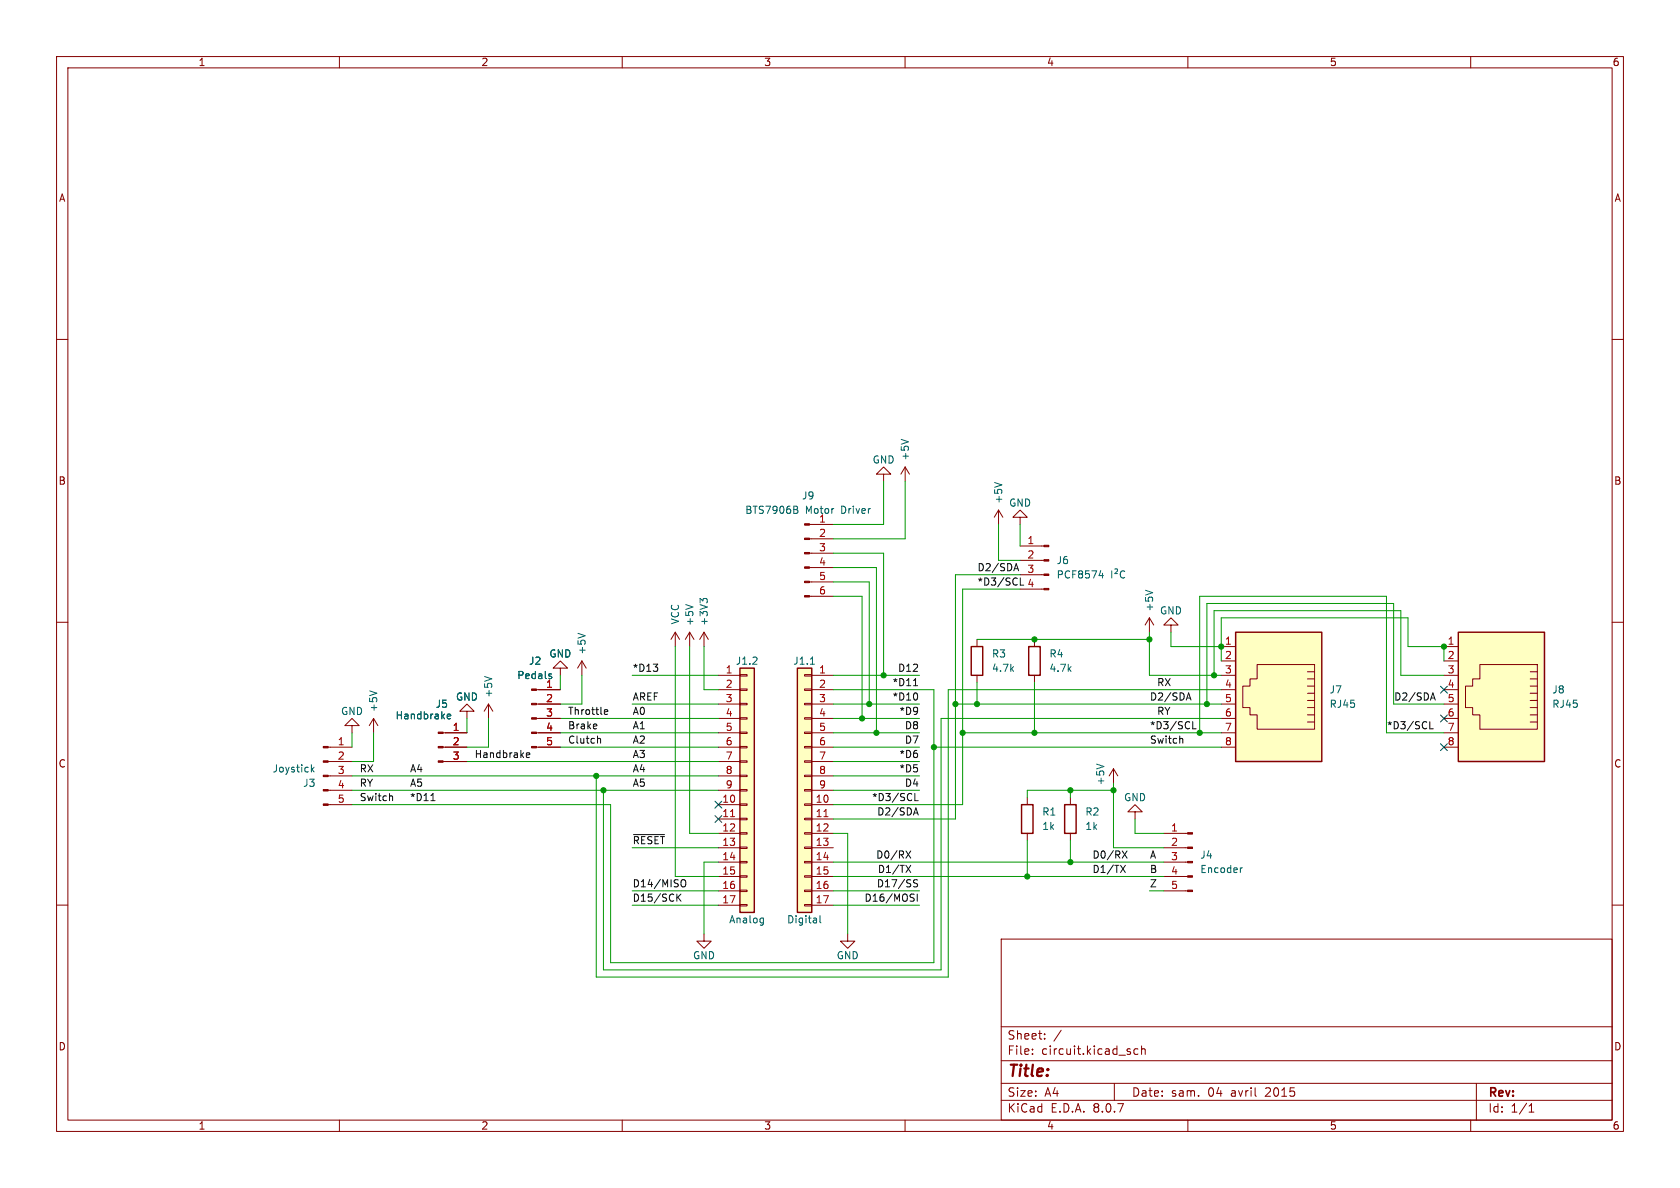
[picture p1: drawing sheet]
<svg xmlns="http://www.w3.org/2000/svg" width="297mm" height="210mm" viewBox="0 0 297 210" stroke-linecap="round" stroke-linejoin="round" font-family="sans-serif">
<g fill="none" stroke="#840000" stroke-width=".18">
<path d="M10 10h277v190h-277zM12 12h273v186h-273zM60 10v2M110 10v2M160 10v2M210 10v2M260 10v2M10 60h2M285 60h2M180.3 99.1h4.3M180.3 96.5h4.3M10 110h2"/>
<path d="M99.1 118.1h1.2l-1.2-1.3-1.3 1.3h1.3v1.3M102.9 116.8l.7 1.3M102.9 116.8v2.6M102.9 116.8l-.8 1.3M119.4 111.8l-.8 1.2M119.4 111.8v2.5M119.4 111.8l.7 1.2M172.7 113v1.3M172.7 119.4v1.3M180.3 104.1h4.3M180.3 101.6h4.3M182.9 113v1.3"/>
<path d="M182.9 119.4v1.3M203.2 109.2l-.8 1.3M203.2 109.2v2.6M203.2 109.2l.8 1.3M207 110.5h-1.3l1.3-1.3 1.3 1.3h-1.3v1.3M285 110h2M86.4 124.5l.7 1.2M86.4 124.5v2.5M86.4 124.5l-.8 1.2M94.8 132.1h4.3M94.8 129.5h4.3M94.8 127h4.3"/>
<path d="M94.8 124.5h4.3M94.8 121.9h4.3M10 160h2M177 166h108v32h-108zM285 160h2M60 198v2M110 198v2M160 198v2M177 194.5h108M177 191.5h108M177 187.5h108M177 181.5h108"/>
<path d="M182.5 186.3v.1M182.5 185.5v.1M184.7 183.6v.1M184.7 182.8v.1M187.6 182.1l-1.3 2M197 191.5v3M201.2 185.5l-.5-.1-.2 .3v.4l.1 .2h.6M201.8 185.5l.2-.1 .4 .1 .1 .9M201.8 184.9v1.5M210 198v2M260 198v2M261 191.5v6.5"/>
<path d="M270.3 196.6h.9M270.3 195.5l.4-.4v1.5"/>
</g>
<path d="M171.7 114.3h2v5.1h-2zM181.9 114.3h2v5.1h-2z" fill="none" stroke="#840000" stroke-width=".25"/>
<g fill="#840000" stroke="#840000" stroke-width=".18">
<path d="M184.6 104h.8v.3h-.8z"/>
<path d="M184.6 101.5h.8v.2h-.8z"/>
<path d="M184.6 98.9h.8v.3h-.8z"/>
<path d="M184.6 96.4h.8v.2h-.8z"/>
<path d="M94 132h.8v.2h-.8z"/>
<path d="M94 129.4h.8v.3h-.8z"/>
<path d="M94 126.9h.8v.2h-.8z"/>
<path d="M94 124.3h.8v.3h-.8z"/>
<path d="M94 121.8h.8v.2h-.8z"/>
</g>
<path d="M85.7 119.6l1.2 .4M97.2 119.5l.3 .1v.3M97.2 119.1l.3 .1M102.2 112l1.2 .4M194.3 101.8h.8M194.9 101.3v.9M196.5 100.9v1.3M197.1 100.6l.3-.1 .2 .2-.1 .3-.4 .4h.5M198.8 101a.6 .6 0 0 0-.8 .5 .6 .6 0 0 0 .6 .7l.2-.1M202.5 104.3l1.3 .5" fill="none" stroke="#006464" stroke-width=".18"/>
<path d="M218.4 111.8h15.3v22.8h-15.3z" fill="#ffffc2"/>
<g fill="none" stroke="#840000" stroke-width=".18">
<path d="M215.9 114.3h2.5M215.9 116.8h2.5M215.9 119.4h2.5M222.2 117.5h10.2v11.4h-10.2v-2.5h-1.2v-1.3h-1.3v-3.8h1.3v-1.3h1.2zM231.1 118.7h1.3M215.9 121.9h2.5M215.9 124.5h2.5M215.9 127h2.5M215.9 129.5h2.5M215.9 132.1h2.5M231.1 120h1.3M231.1 121.3h1.3"/>
<path d="M231.1 122.6h1.3M231.1 123.8h1.3M231.1 125.1h1.3M231.1 126.4h1.3M231.1 127.6h1.3"/>
</g>
<path d="M218.4 111.8h15.3v22.8h-15.3z" fill="none" stroke="#840000" stroke-width=".25"/>
<path d="M257.8 111.8h15.2v22.8h-15.2z" fill="#ffffc2"/>
<g fill="none" stroke="#840000" stroke-width=".18">
<path d="M121.9 111.8l-.7 1.2M121.9 111.8v2.5M121.9 111.8l.8 1.2M124.5 111.8l-.8 1.2M124.5 111.8v2.5M124.5 111.8l.7 1.2M255.3 114.3h2.5M255.3 116.8h2.5M255.3 119.4h2.5M261.6 117.5h10.2v11.4h-10.2v-2.5h-1.3v-1.3h-1.2v-3.8h1.2v-1.3h1.3zM270.5 118.7h1.3M255.3 121.9h2.5"/>
<path d="M255.3 124.5h2.5M255.3 127h2.5M255.3 129.5h2.5M255.3 132.1h2.5M270.5 120h1.3M270.5 121.3h1.3M270.5 122.6h1.3M270.5 123.8h1.3M270.5 125.1h1.3M270.5 126.4h1.3M270.5 127.6h1.3M124.5 165.1v1.3h1.2l-1.2 1.2-1.3-1.2h1.3"/>
<path d="M149.9 165.1v1.3h1.2l-1.2 1.2-1.3-1.2h1.3"/>
</g>
<path d="M257.8 111.8h15.2v22.8h-15.2z" fill="none" stroke="#840000" stroke-width=".25"/>
<path d="M121.2 106.9l1.3 .4M124.3 106.2l-.5-.4v.8M124.3 106l.2-.2h.3l.2 .2" fill="none" stroke="#006464" stroke-width=".18"/>
<path d="M141 118.1h2.5v43.2h-2.5z" fill="#ffffc2"/>
<g fill="none" stroke="#840000" stroke-width=".18">
<path d="M142.2 119.3h1.3v.2h-1.3zM143.5 119.4h3.8M142.2 139.6h1.3v.2h-1.3zM142.2 137h1.3v.3h-1.3zM142.2 134.5h1.3v.2h-1.3zM142.2 132h1.3v.2h-1.3zM142.2 129.4h1.3v.3h-1.3zM142.2 126.9h1.3v.2h-1.3zM142.2 124.3h1.3v.3h-1.3zM142.2 121.8h1.3v.2h-1.3zM143.5 121.9h3.8M143.5 124.5h3.8"/>
<path d="M143.5 127h3.8M143.5 129.5h3.8M143.5 132.1h3.8M143.5 134.6h3.8M143.5 137.2h3.8M143.5 139.7h3.8M142.2 159.9h1.3v.2h-1.3zM142.2 157.4h1.3v.2h-1.3zM142.2 154.8h1.3v.3h-1.3zM142.2 152.3h1.3v.2h-1.3zM142.2 149.7h1.3v.3h-1.3zM142.2 147.2h1.3v.2h-1.3z"/>
<path d="M142.2 144.7h1.3v.2h-1.3zM142.2 142.1h1.3v.3h-1.3zM143.5 142.2h3.8M143.5 144.8h3.8M143.5 147.3h3.8M143.5 149.9h3.8M143.5 152.4h3.8M143.5 154.9h3.8M143.5 157.5h3.8M143.5 160h3.8"/>
</g>
<path d="M141 118.1h2.5v43.2h-2.5z" fill="none" stroke="#840000" stroke-width=".25"/>
<path d="M145.7 144.4h.7" fill="none" stroke="#a90000" stroke-width=".18"/>
<path d="M143.3 117.4h.7M145 161.9v1.1l.1 .1" fill="none" stroke="#006464" stroke-width=".18"/>
<path d="M130.8 118.1h2.5v43.2h-2.5z" fill="#ffffc2"/>
<g fill="none" stroke="#840000" stroke-width=".18">
<path d="M143.1 97.8h4.2M143.1 95.3h4.2M143.1 92.7h4.2M156.2 83.8h1.3l-1.3-1.2-1.3 1.2h1.3v1.3M160 82.6l.8 1.2M160 82.6v2.5M160 82.6l-.7 1.2M176.5 90.2l.8 1.2M176.5 90.2v2.5M176.5 90.2l-.7 1.2M180.3 91.4h1.3l-1.3-1.2-1.2 1.2h1.2v1.3M127 119.4h3.8"/>
<path d="M130.8 119.3h1.3v.2h-1.3zM143.1 105.4h4.2M143.1 102.9h4.2M143.1 100.3h4.2M58 132.1h4.2M58 134.6h4.2M58 137.2h4.2M58 139.7h4.2M62.2 128.3h1.3l-1.3-1.3-1.2 1.3h1.2v1.2M66 127l.8 1.3M66 127v2.5M66 127l-.7 1.3"/>
<path d="M78.3 129.5h4.2M78.3 132.1h4.2M78.3 134.6h4.2M82.5 125.7h1.3l-1.3-1.2-1.2 1.2h1.2v1.3M95.2 121.9h3.9M95.2 124.5h3.9M95.2 127h3.9M95.2 129.5h3.9M95.2 132.1h3.9M127 121.9h3.8M127 124.5h3.8M127 127h3.8"/>
<path d="M127 129.5h3.8M127 132.1h3.8M127 134.6h3.8M127 137.2h3.8M127 139.7h3.8M130.8 139.6h1.3v.2h-1.3zM130.8 137h1.3v.3h-1.3zM130.8 134.5h1.3v.2h-1.3zM130.8 132h1.3v.2h-1.3zM130.8 129.4h1.3v.3h-1.3zM130.8 126.9h1.3v.2h-1.3zM130.8 124.3h1.3v.3h-1.3z"/>
<path d="M130.8 121.8h1.3v.2h-1.3zM196.8 135.9l-.7 1.3M196.8 135.9v2.5M196.8 135.9l.8 1.3M58 142.2h4.2M127 142.2h3.8M127 144.8h3.8M127 147.3h3.8M127 149.9h3.8M127 152.4h3.8M127 154.9h3.8M127 157.5h3.8"/>
<path d="M130.8 159.9h1.3v.2h-1.3zM130.8 157.4h1.3v.2h-1.3zM130.8 154.8h1.3v.3h-1.3zM130.8 152.3h1.3v.2h-1.3zM130.8 149.7h1.3v.3h-1.3zM130.8 147.2h1.3v.2h-1.3zM130.8 144.7h1.3v.2h-1.3zM130.8 142.1h1.3v.3h-1.3zM181.6 141v1.2M181.6 147.3v1.3M189.2 141v1.2M189.2 147.3v1.3"/>
<path d="M200.7 143.5h-1.3l1.3-1.3 1.2 1.3h-1.2v1.3M205.7 147.3h4.3M205.7 149.9h4.3M205.7 152.4h4.3M205.7 154.9h4.3M205.7 157.5h4.3M127 160h3.8"/>
</g>
<path d="M130.8 118.1h2.5v43.2h-2.5zM180.6 142.2h2v5.1h-2zM188.2 142.2h2v5.1h-2z" fill="none" stroke="#840000" stroke-width=".25"/>
<path d="M129.1 144.4h.8" fill="none" stroke="#a90000" stroke-width=".18"/>
<g fill="none" stroke="#006464" stroke-width=".18">
<path d="M159.3 77.7l1.3 .4M140.3 89.5l.6 .1 .1 .2-.2 .3M140.3 90.1h.5M140.8 90.1l.3 .2-.1 .3-.7 .1M175.8 85.3l1.3 .4M97.2 119.5l.3 .1v.3M97.2 119.1l.3 .1M55 135.2v1.3M55.2 136l.3 .5M55.5 135.6l-.5 .5M65.3 122.1l1.3 .4M79.1 126.6l.6-.1-.1-.2-.3-.1-.2 .2v.6h.5"/>
<path d="M193.9 135.1l1.2 .4M219.6 153.4l-.3 .2M134.6 162.3l.4 .1M135 162.3v1l-.3 .3M135 163.1h-.4"/>
</g>
<g fill="#840000" stroke="#840000" stroke-width=".18">
<path d="M210 157.4h.8v.2h-.8z"/>
<path d="M210 154.8h.8v.3h-.8z"/>
<path d="M210 152.3h.8v.2h-.8z"/>
<path d="M210 149.7h.8v.3h-.8z"/>
<path d="M210 147.2h.8v.2h-.8z"/>
<path d="M57.1 142.1h.9v.3h-.9z"/>
<path d="M57.1 139.6h.9v.2h-.9z"/>
<path d="M57.1 137h.9v.3h-.9z"/>
<path d="M57.1 134.5h.9v.2h-.9z"/>
<path d="M57.1 132h.9v.2h-.9z"/>
<path d="M77.5 134.5h.8v.2h-.8z"/>
<path d="M77.5 132h.8v.2h-.8z"/>
<path d="M77.5 129.4h.8v.3h-.8z"/>
<path d="M142.2 105.3h.9v.2h-.9z"/>
<path d="M142.2 102.7h.9v.3h-.9z"/>
<path d="M142.2 100.2h.9v.3h-.9z"/>
<path d="M142.2 97.7h.9v.2h-.9z"/>
<path d="M142.2 95.1h.9v.3h-.9z"/>
<path d="M142.2 92.6h.9v.2h-.9z"/>
</g>
<g fill="none" stroke="#0f0f0f" stroke-width=".18">
<path d="M179.7 99.6l.4 1.3M115.5 117.4h.8l-.4 .5M116.2 118v.6M179.4 100.5h.6M180.4 102.2v1.2h.6M93.1 133.5l.6-.1-.1-.3h-.4l-.1 .2v.6h.5M105.4 128.1l.1 .2-.6 .1M105.8 130.5l.4 .2v.7M106.8 126.1l.2 .2 .4-.1M106.8 125.6l.2-.1h.3l.1 .1v.2l-.6 .1M161.5 121.2h.7M162.2 122.7v.8"/>
<path d="M208.7 130.5l.4 .2v.7M209.8 123.4h.6M210.1 122.5l.5 1.3M210.9 127.6v1.2h.6M252.8 127.6v1.2h.6M253 123.4h.6M253.3 122.5l.4 1.3M69 140.7l.4 .2v.6M76.2 141.5h.7M112 147.5h5.5M119.8 158.6l.6 .7M120.4 158l-.7 .8"/>
<path d="M120.4 155.7l.3-.2a.43 .43 0 0 1 .5 .4v.5a.43 .43 0 0 1-.3 .4 .43 .43 0 0 1-.5-.2M160.2 150.4l.8 1.3M160.2 153l.8 1.2M161 150.4l-.8 1.3M161 153l-.8 1.2M161.4 158.7l.2 .3-.2 .3M161.4 158l.2 .1M161.5 155.9l.7 .5-.2 .4-.5-.1M161.6 143.7h.6M161.7 140.3v1.2h.6M161.9 142.8l.4 1.3M162.2 158v1.3"/>
<path d="M162.2 155.6l-.5-.1-.2 .2M198.1 153l.8 1.2M198.4 150.4l.8 1.3M198.9 153l-.8 1.2M199.2 150.4l-.8 1.3"/>
</g>
<g fill="none" stroke="#009600" stroke-width=".18">
<path d="M147.3 97.8h8.9v21.6M156.2 85.1v7.6h-8.9M160 85.1v10.2h-12.7M176.5 92.7v6.4h3.8M180.3 92.7v3.8M99.1 119.4v2.5M102.9 119.4v5.1h-3.8M111.8 119.4h15.2M119.4 114.3v40.6h7.6M121.9 114.3v33h5.1M124.5 114.3v7.6h2.5M147.3 119.4h15.3"/>
<path d="M147.3 105.4h5.1v21.6M147.3 100.3h7.6v29.2M147.3 102.9h6.4v21.6M172.7 113h30.5M180.3 101.6h-11.4v43.2h-21.6M180.3 104.1h-10.1v38.1h-22.9M203.2 111.8v7.6h12.7M207 111.8v2.5h8.9M214.6 119.4v-11.4h33v11.4h7.7M215.9 116.8v-7.6h33v5.1h6.4v2.5M62.2 137.2h64.8M62.2 139.7h64.8"/>
<path d="M62.2 129.5v2.6M66 129.5v5.1h-3.8M82.5 134.6h44.5M82.5 127v2.5M86.4 127v5.1h-3.9M99.1 129.5h27.9M99.1 127h27.9M99.1 132.1h27.9M111.8 124.5h15.2M147.3 124.5h15.3M147.3 129.5h15.3M147.3 121.9h17.8v48.3h-57.2v-28h-45.7"/>
<path d="M147.3 127h15.3M147.3 134.6h15.3M147.3 132.1h15.3M147.3 137.2h15.3M147.3 139.7h15.3M165.1 132.1h50.8M168.9 124.5h47M170.2 129.5h45.7M172.7 120.7v3.8M182.9 120.7v8.8M189.2 139.7v1.3M196.8 138.4v11.5h8.9"/>
<path d="M196.8 139.7h-15.2v1.3M212.1 129.5v-24.1h33v24.1h10.2M213.4 124.5v-17.8h33v17.8h8.9M215.9 121.9h-48.3v50.8h-62.2v-35.5M215.9 127h-49.5v44.5h-59.7v-31.8M111.8 149.9h15.2M111.8 157.5h15.2M127 152.4h-2.5v12.7M147.3 152.4h58.4M147.3 154.9h58.4M147.3 147.3h2.6v17.8M147.3 157.5h15.3"/>
<path d="M181.6 148.6v6.3M189.2 148.6v3.8M200.7 144.8v2.5h5M203.2 157.5h2.5M111.8 160h15.2M147.3 160h15.3"/>
</g>
<path d="M254.7 126.4l1.2 1.2M254.7 121.3l1.2 1.2M254.7 131.5l1.2 1.2M255.9 126.4l-1.2 1.2M255.9 121.3l-1.2 1.2M255.9 131.5l-1.2 1.2M126.4 141.6l1.2 1.2M126.4 144.2l1.2 1.2M127.6 141.6l-1.2 1.2M127.6 144.2l-1.2 1.2" fill="none" stroke="#000084" stroke-width=".18"/>
<g fill="#009600" stroke="#009600" stroke-width=".18">
<circle cx="182.9" cy="113" r=".46"/>
<circle cx="203.2" cy="113" r=".46"/>
<circle cx="182.9" cy="129.5" r=".46"/>
<circle cx="168.9" cy="124.5" r=".46"/>
<circle cx="172.7" cy="124.5" r=".46"/>
<circle cx="170.2" cy="129.5" r=".46"/>
<circle cx="181.6" cy="154.9" r=".46"/>
<circle cx="165.1" cy="132.1" r=".46"/>
<circle cx="214.6" cy="119.4" r=".46"/>
<circle cx="215.9" cy="114.3" r=".46"/>
<circle cx="255.3" cy="114.3" r=".46"/>
<circle cx="213.4" cy="124.5" r=".46"/>
<circle cx="212.1" cy="129.5" r=".46"/>
<circle cx="106.7" cy="139.7" r=".46"/>
<circle cx="156.2" cy="119.4" r=".46"/>
<circle cx="154.9" cy="129.5" r=".46"/>
<circle cx="152.4" cy="127" r=".46"/>
<circle cx="153.7" cy="124.5" r=".46"/>
<circle cx="189.2" cy="152.4" r=".46"/>
<circle cx="189.2" cy="139.7" r=".46"/>
<circle cx="196.8" cy="139.7" r=".46"/>
<circle cx="105.4" cy="137.2" r=".46"/>
</g>
<text font-size="2.8" fill="#840000" x="178" y="190.9">Title:</text>
<g font-size="2.1" fill="#840000">
<text x="178" y="184">Sheet:</text>
<text x="178" y="186.7">File:</text>
<text x="184.1" y="186.7">circuit.kicad_sch</text>
<text x="178" y="196.9">KiCad</text>
<text x="178" y="194.1">Size:</text>
<text x="184.7" y="194.1">A4</text>
<text x="185.7" y="196.9">E.D.A.</text>
<text x="193.3" y="196.9">8.0.7</text>
<text x="200" y="194.1">Date:</text>
<text x="207" y="194.1">sam.</text>
<text x="213.6" y="194.1">04</text>
<text x="217.8" y="194.1">avril</text>
<text x="224" y="194.1">2015</text>
<text x="263" y="194.3">Rev:</text>
<text x="263" y="196.9">Id:</text>
<text x="267.1" y="196.9">1/1</text>
</g>
<g font-size="1.8" fill="#840000">
<text x="35" y="11.9">1</text>
<text x="85" y="11.9">2</text>
<text x="135" y="11.9">3</text>
<text x="185" y="11.9">4</text>
<text x="235" y="11.9">5</text>
<text x="285" y="11.9">6</text>
<text x="10.3" y="35.9">A</text>
<text x="285.3" y="35.9">A</text>
<text x="10.3" y="85.9">B</text>
<text x="285.3" y="85.9">B</text>
<text x="10.3" y="135.9">C</text>
<text x="285.3" y="135.9">C</text>
<text x="10.3" y="185.9">D</text>
<text x="285.3" y="185.9">D</text>
<text x="35" y="199.9">1</text>
<text x="85" y="199.9">2</text>
<text x="135" y="199.9">3</text>
<text x="185" y="199.9">4</text>
<text x="235" y="199.9">5</text>
<text x="285" y="199.9">6</text>
</g>
<g font-size="1.8" fill="#006464">
<text x="154.2" y="82.1">GND</text>
<text x="160.9" y="81.5" transform="rotate(-90 160.9 81.5)">+5V</text>
<text x="141.7" y="88.5">J9</text>
<text x="177.4" y="89.1" transform="rotate(-90 177.4 89.1)">+5V</text>
<text x="178.3" y="89.8">GND</text>
<text x="131.6" y="91">BTS7906B</text>
<text x="142.4" y="91">Motor</text>
<text x="144.7" y="92.5">1</text>
<text x="148.8" y="91">Driver</text>
<text x="186.7" y="99.9">J6</text>
<text x="186.7" y="102.5">PCF8574</text>
<text x="120.2" y="110.5" transform="rotate(-90 120.2 110.5)">VCC</text>
<text x="122.8" y="110.7" transform="rotate(-90 122.8 110.7)">+5V</text>
<text x="125.3" y="110.7" transform="rotate(-90 125.3 110.7)">+3V3</text>
<text x="204.1" y="108.2" transform="rotate(-90 204.1 108.2)">+5V</text>
<text x="205" y="108.8">GND</text>
<text x="93.4" y="117.7">J2</text>
<text x="97" y="116.4">GND</text>
<text x="103.7" y="115.8" transform="rotate(-90 103.7 115.8)">+5V</text>
<text x="130" y="117.7">J1.2</text>
<text x="140.1" y="117.7">J1.1</text>
<text x="175.3" y="116.4">R3</text>
<text x="175.3" y="119">4.7k</text>
<text x="185.4" y="116.4">R4</text>
<text x="185.4" y="119">4.7k</text>
<text x="66.9" y="126" transform="rotate(-90 66.9 126)">+5V</text>
<text x="76.9" y="125.3">J5</text>
<text x="80.5" y="124.1">GND</text>
<text x="87.2" y="123.4" transform="rotate(-90 87.2 123.4)">+5V</text>
<text x="91.3" y="120.2">Pedals</text>
<text x="235" y="122.8">J7</text>
<text x="235" y="125.3">RJ45</text>
<text x="274.3" y="122.8">J8</text>
<text x="274.3" y="125.3">RJ45</text>
<text x="60.2" y="126.6">GND</text>
<text x="69.8" y="127.4">Handbrake</text>
<text x="48.1" y="136.8">Joystick</text>
<text x="53.5" y="139.3">J3</text>
<text x="195.4" y="138.9" transform="rotate(-90 195.4 138.9)">+5V</text>
<text x="198.6" y="141.8">GND</text>
<text x="184.2" y="144.4">R1</text>
<text x="184.2" y="146.9">1k</text>
<text x="191.8" y="144.4">R2</text>
<text x="191.8" y="146.9">1k</text>
<text x="212.1" y="152">J4</text>
<text x="212.1" y="154.5">Encoder</text>
<text x="128.8" y="163.4">Analog</text>
<text x="139.1" y="163.4">Digital</text>
<text x="122.4" y="169.8">GND</text>
<text x="147.8" y="169.8">GND</text>
</g>
<g font-size="1.8" fill="#a90000">
<text x="144.7" y="95">2</text>
<text x="144.7" y="97.5">3</text>
<text x="144.7" y="100.1">4</text>
<text x="181.5" y="96.3">1</text>
<text x="181.5" y="98.8">2</text>
<text x="181.5" y="101.3">3</text>
<text x="144.7" y="102.6">5</text>
<text x="144.7" y="105.2">6</text>
<text x="181.5" y="103.9">4</text>
<text x="128.2" y="119.1">1</text>
<text x="144.7" y="119.1">1</text>
<text x="216.5" y="114">1</text>
<text x="216.5" y="116.6">2</text>
<text x="216.5" y="119.1">3</text>
<text x="255.8" y="114">1</text>
<text x="255.8" y="116.6">2</text>
<text x="255.8" y="119.1">3</text>
<text x="96.4" y="121.7">1</text>
<text x="96.4" y="124.2">2</text>
<text x="128.2" y="121.7">2</text>
<text x="128.2" y="124.2">3</text>
<text x="144.7" y="121.7">2</text>
<text x="144.7" y="124.2">3</text>
<text x="216.5" y="121.7">4</text>
<text x="216.5" y="124.2">5</text>
<text x="255.8" y="121.7">4</text>
<text x="255.8" y="124.2">5</text>
<text x="59.6" y="131.8">1</text>
<text x="79.9" y="129.3">1</text>
<text x="79.9" y="131.8">2</text>
<text x="96.4" y="126.7">3</text>
<text x="96.4" y="129.3">4</text>
<text x="96.4" y="131.8">5</text>
<text x="128.2" y="126.7">4</text>
<text x="128.2" y="129.3">5</text>
<text x="128.2" y="131.8">6</text>
<text x="144.7" y="126.7">4</text>
<text x="144.7" y="129.3">5</text>
<text x="144.7" y="131.8">6</text>
<text x="216.5" y="126.7">6</text>
<text x="216.5" y="129.3">7</text>
<text x="216.5" y="131.8">8</text>
<text x="255.8" y="126.7">6</text>
<text x="255.8" y="129.3">7</text>
<text x="255.8" y="131.8">8</text>
<text x="59.6" y="134.4">2</text>
<text x="59.6" y="136.9">3</text>
<text x="79.9" y="134.4">3</text>
<text x="128.2" y="134.4">7</text>
<text x="128.2" y="136.9">8</text>
<text x="144.7" y="134.4">7</text>
<text x="144.7" y="136.9">8</text>
<text x="59.6" y="139.4">4</text>
<text x="59.6" y="142">5</text>
<text x="127.6" y="142">10</text>
<text x="128.2" y="139.4">9</text>
<text x="144.1" y="142">10</text>
<text x="144.7" y="139.4">9</text>
<text x="127.6" y="144.5">11</text>
<text x="127.6" y="147.1">12</text>
<text x="127.6" y="149.6">13</text>
<text x="144.1" y="144.5">11</text>
<text x="144.1" y="147.1">12</text>
<text x="144.1" y="149.6">13</text>
<text x="206.9" y="147.1">1</text>
<text x="206.9" y="149.6">2</text>
<text x="127.6" y="152.1">14</text>
<text x="127.6" y="154.7">15</text>
<text x="144.1" y="152.1">14</text>
<text x="144.1" y="154.7">15</text>
<text x="206.9" y="152.1">3</text>
<text x="206.9" y="154.7">4</text>
<text x="127.6" y="157.2">16</text>
<text x="127.6" y="159.8">17</text>
<text x="144.1" y="157.2">16</text>
<text x="144.1" y="159.8">17</text>
<text x="206.9" y="157.2">5</text>
</g>
<g font-size="1.8" fill="#0f0f0f">
<text x="172.7" y="101.1">D2/SDA</text>
<text x="172.7" y="103.6">*D3/SCL</text>
<text x="111.8" y="118.8">*D13</text>
<text x="158.7" y="118.8">D12</text>
<text x="111.8" y="123.9">AREF</text>
<text x="157.7" y="121.4">*D11</text>
<text x="157.7" y="123.9">*D10</text>
<text x="203.2" y="123.9">D2/SDA</text>
<text x="204.5" y="121.4">RX</text>
<text x="246.4" y="123.9">D2/SDA</text>
<text x="100.3" y="131.5">Clutch</text>
<text x="100.3" y="126.5">Throttle</text>
<text x="100.3" y="129">Brake</text>
<text x="111.8" y="129">A1</text>
<text x="111.8" y="126.5">A0</text>
<text x="111.8" y="131.5">A2</text>
<text x="158.9" y="126.5">*D9</text>
<text x="159.9" y="131.5">D7</text>
<text x="159.9" y="129">D8</text>
<text x="203.2" y="129">*D3/SCL</text>
<text x="203.2" y="131.5">Switch</text>
<text x="204.5" y="126.5">RY</text>
<text x="245.1" y="129">*D3/SCL</text>
<text x="63.5" y="136.6">RX</text>
<text x="72.4" y="136.6">A4</text>
<text x="83.8" y="134.1">Handbrake</text>
<text x="111.8" y="134.1">A3</text>
<text x="111.8" y="136.6">A4</text>
<text x="158.9" y="136.6">*D5</text>
<text x="158.9" y="134.1">*D6</text>
<text x="63.5" y="139.2">RY</text>
<text x="63.5" y="141.7">Switch</text>
<text x="72.4" y="139.2">A5</text>
<text x="72.4" y="141.7">*D11</text>
<text x="111.8" y="139.2">A5</text>
<text x="154.1" y="141.7">*D3/SCL</text>
<text x="159.9" y="139.2">D4</text>
<text x="111.8" y="149.3">~{RESET}</text>
<text x="155" y="144.2">D2/SDA</text>
<text x="154.8" y="151.9">D0/RX</text>
<text x="155.1" y="154.4">D1/TX</text>
<text x="193" y="151.9">D0/RX</text>
<text x="193" y="154.4">D1/TX</text>
<text x="203.2" y="154.4">B</text>
<text x="203.2" y="151.9">A</text>
<text x="111.8" y="156.9">D14/MISO</text>
<text x="111.8" y="159.5">D15/SCK</text>
<text x="152.7" y="159.5">D16/MOSI</text>
<text x="154.9" y="156.9">D17/SS</text>
<text x="203.2" y="156.9">Z</text>
</g>
</svg>
